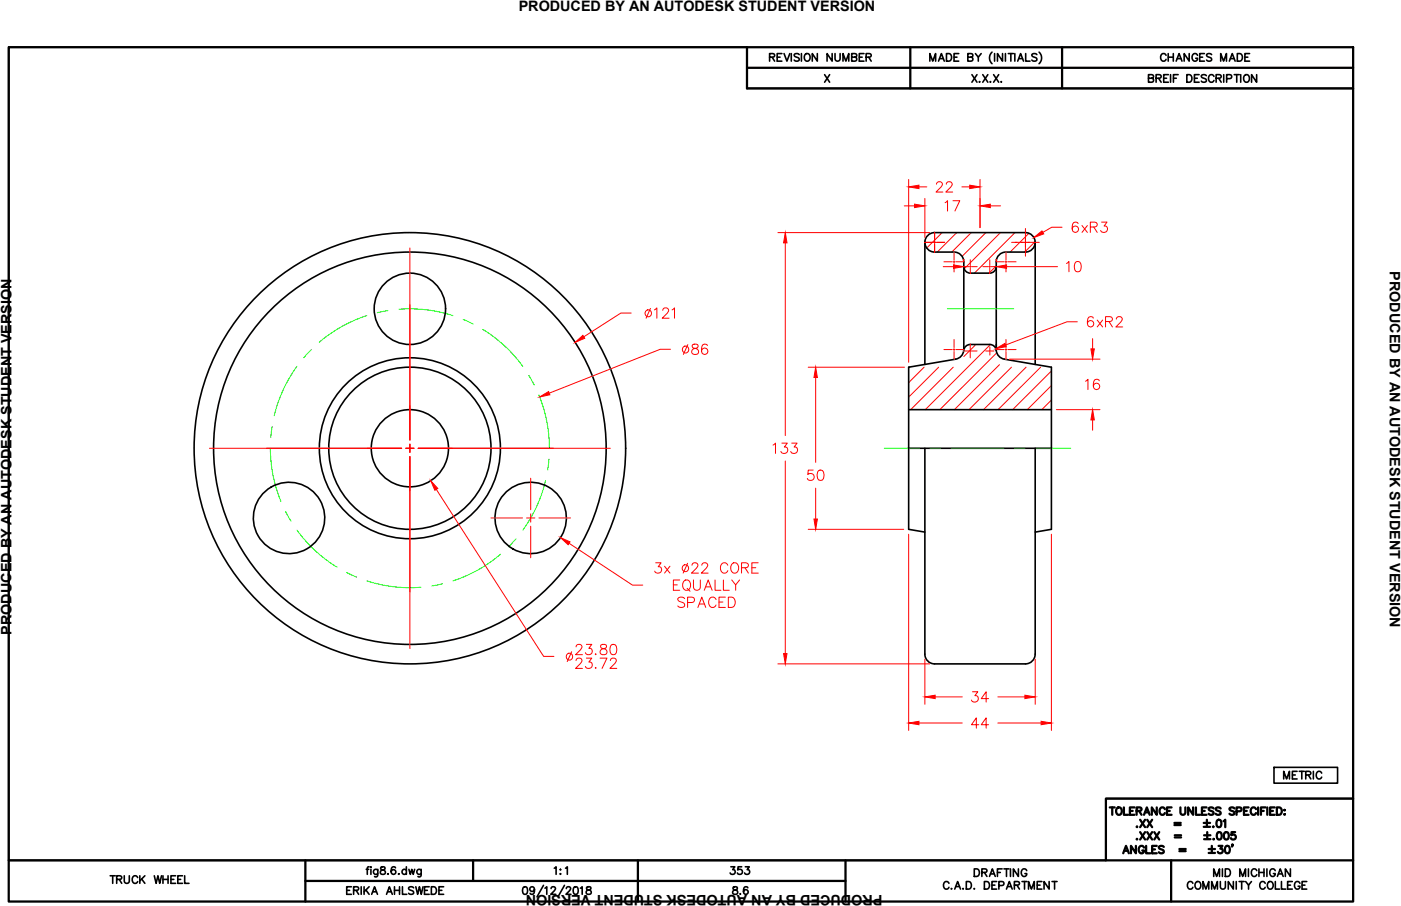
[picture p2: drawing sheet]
<svg xmlns="http://www.w3.org/2000/svg" width="432mm" height="279mm" viewBox="0 0 432 279" stroke-linecap="round" stroke-linejoin="round" font-family="sans-serif">
<!-- layer: OBJECT LINES -->
<g fill="none" stroke="#000" stroke-width=".5">
<path d="M2.7 14.6h227.5v12.7h186.8v219h-76.2v19h-338.1zM286.6 18.9v-2.4l.9 2.4 .9-2.4v2.4M289.3 18.9l.9-2.4 .8 2.4M289.6 18.1h1.1M291.7 16.5h.8a1.25 1.25 0 0 1 .8 1.2 1.25 1.25 0 0 1-.8 1.2h-.8zM294 17.6h.9M295.5 16.5h-1.5v2.4h1.5M298.3 17.6l1.3-.1 .2-.3-.1-.5-1.4-.2v2.4l1.4-.3 .1-.5-.5-.5M300.6 16.5l.9 1.1 .9-1.1M301.5 17.6v1.3M305.8 16.1a2.42 2.42 0 0 0 0 3.5M306.5 16.5v2.4"/>
<path d="M309 16.5v2.4l-1.6-2.4v2.4M309.9 16.5v2.4M310.8 16.5h1.5M311.6 16.5v2.4M312.8 16.5v2.4M313.7 18.9l.9-2.4 .9 2.4M314 18.1h1.1M316.1 16.5v2.4h1.4M319.6 16.8a.88 .88 0 0 0-1.6 .3l.2 .3 1.2 .5a.54 .54 0 0 1 0 .8 1.06 1.06 0 0 1-1.4-.2M320.3 16.1a2.42 2.42 0 0 1 0 3.5M254.1 23l1.6 2.4M255.7 23l-1.6 2.4"/>
<path d="M299.6 23l1.5 2.4M301.1 23l-1.5 2.4M301.9 25.1l-.1 .2h.2M302.9 23l1.6 2.4M304.5 23l-1.6 2.4M305.2 25.1l-.1 .2h.3M306.2 23l1.6 2.4M307.8 23l-1.6 2.4M308.6 25.1l-.1 .2h.2M285.1 74.7a3 3 0 0 0 3 3h5.9a3 3 0 0 1 3 3l.1 27.3M285.1 74.7a3 3 0 0 1 3-3h28a3 3 0 0 1 2.9 3M285.1 74.7v37.7"/>
<path d="M319 74.7a3 3 0 0 1-3 3h-6a3 3 0 0 0-3 3l.1 27.3M319.1 74.7v37.7M297.1 82.2a2.01 2.01 0 0 0 2 2h5.9a1.99 1.99 0 0 0 2-2M280.3 113.2h-.2v50l5 .9M294.5 110.8a3.2 3.2 0 0 0 2.6-3.2 2 2 0 0 1 1.9-1.4h6.1a2.17 2.17 0 0 1 2.1 2.4l.8 1.4 1.5 .8M294.6 110.8l-14.5 2.4M309.6 110.8l14.5 2.4v50l-5 .9M280.1 138.2h44M280.1 126.3h44M285.1 138.2v63.5a3 3 0 0 0 3 3h28a3 3 0 0 0 2.9-3l.1-63.5M392.7 236.6h19.6v4.9h-19.6zM112.9 268.1h.8"/>
<path d="M113.8 267.3l-.5 .1-.1 .3v1.9M114.3 267.3v.2zM114.3 268.1v1.5M116.4 268.1v1.8a.61 .61 0 0 1-.3 .5 .61 .61 0 0 1-.7-.1M116.4 268.4a.75 .75 0 0 0-1.1-.1 .75 .75 0 0 0 0 1.1 .75 .75 0 0 0 1.1-.1M117.4 267.4a.46 .46 0 0 0 .3 .8l.4 .1a.67 .67 0 0 1 .7 .6 .67 .67 0 0 1-.6 .7h-.4a.67 .67 0 0 1-.6-.7 .67 .67 0 0 1 .7-.6l.7-.2 .1-.5a.86 .86 0 0 0-1.3-.2zM119.6 269.4l-.2 .1h.3M121.9 267.6a.67 .67 0 0 0-.6-.3 .67 .67 0 0 0-.6 .4 1.38 1.38 0 0 0 .5 1.9 .72 .72 0 0 0 .8-.6 .72 .72 0 0 0-.7-.8 .72 .72 0 0 0-.7 .7M122.9 269.4l-.1 .1h.2M125.2 268.4a.75 .75 0 0 0-1.1-.1 .75 .75 0 0 0 0 1.1 .75 .75 0 0 0 1.1-.1M125.2 267.3v2.3M126 268.1l.5 1.5 .4-1.5 .5 1.5 .4-1.5"/>
<path d="M129.8 268.1v1.8a.61 .61 0 0 1-.4 .5 .61 .61 0 0 1-.6-.1M129.8 268.4a.75 .75 0 0 0-1.1-.1 .75 .75 0 0 0 0 1.1 .75 .75 0 0 0 1.1-.1M161.4 273.6a.77 .77 0 0 1 1.1 .3l.1 .6a1 1 0 0 1-.9 1.3 1.5 1.5 0 0 1-.3-2.2zM164.7 274.2a.73 .73 0 0 1-1 .7 .73 .73 0 0 1-.3-1.2 .73 .73 0 0 1 1.2 .1 1.23 1.23 0 0 1-.8 2l-.4-.3M167.5 273l-2 3.6M168 273.9l.5-.4v2.3M169.9 274l.4-.5 .7 .1 .2 .3-.3 .8-1.2 1.1h1.6M170.8 267.7l.6-.4v2.3M172.6 268.2h.2zM172.7 269.4v.2zM174 273l-2 3.6M174.3 267.7l.6-.4v2.3"/>
<path d="M174.5 274l.5-.5 .7 .1 .2 .3-.4 .8-1.1 1.1h1.6M177 273.6a.78 .78 0 0 1 1.1 .3l.1 .6a1 1 0 0 1-.9 1.3 1.51 1.51 0 0 1-.3-2.2zM178.9 273.9l.5-.4v2.3M180.9 273.6a.47 .47 0 0 0 .2 .8l.5 .1a.67 .67 0 0 1 .6 .6 .67 .67 0 0 1-.5 .7h-.5a.67 .67 0 0 1-.6-.7 .67 .67 0 0 1 .7-.6l.5-.1a.47 .47 0 0 0 .2-.8z"/>
<circle cx="126.3" cy="95.2" r="11"/>
<circle cx="126.3" cy="138.2" r="66.5"/>
<circle cx="126.3" cy="138.2" r="60.5"/>
<circle cx="126.3" cy="138.2" r="27.9"/>
<circle cx="126.3" cy="138.2" r="25"/>
<circle cx="126.3" cy="138.2" r="11.9"/>
<circle cx="89.1" cy="159.7" r="11"/>
<circle cx="163.6" cy="159.7" r="11"/>
</g>
<!-- layer: CENTERLINE -->
<g fill="none" stroke="#0f0" stroke-width=".31">
<path d="M113 97.3a42.6 42.6 0 0 0-14.6 8.2M119.6 95.8l-3.3 .6M123 95.4a42.8 42.8 0 0 1 16.6 1.9M142.8 98.5l3 1.4M292 95.2h20.4M91.5 113a42.9 42.9 0 0 0-7 15.2M95.9 107.8l-2.3 2.5M148.8 101.6a43 43 0 0 1 12.3 11.4M163 115.8l1.6 2.9M83.3 138.2a42.8 42.8 0 0 0 3.3 16.5M83.9 131.5l-.4 3.4M166.1 121.8a42.9 42.9 0 0 1 3.2 16.4"/>
<path d="M272.5 138.2h10.9M286.6 138.2h3.3M293.1 138.2h16.3M312.7 138.2h3.2M319.2 138.2h10.8M88 157.8l1.7 2.9M168.1 148.3a42.5 42.5 0 0 1-7 15.2M169.2 141.6l-.4 3.3M91.5 163.5a42.8 42.8 0 0 0 12.4 11.4M106.8 176.6l3.1 1.4M113.1 179.1a42.8 42.8 0 0 0 16.6 2M154.3 170.9a43 43 0 0 1-14.7 8.2"/>
<path d="M159 166.2l-2.3 2.4M136.4 180l-3.3 .7"/>
</g>
<!-- layer: SECTION LINES -->
<g fill="none" stroke="#f00" stroke-width=".31">
<path d="M290.4 71.7l-4.8 4.8M294.9 71.7l-6 6M299.4 71.7l-6 6M303.9 71.7l-7.4 7.4M308.3 71.7l-11.1 11.2M312.8 71.7l-12.5 12.5M317.1 71.9l-5.8 5.8M319 74.5l-3.2 3.2M307.1 82l-2.3 2.2M280.3 113.2l-.2 .3M284.8 113.2l-4.7 4.8M289.3 113.2l-9.2 9.3"/>
<path d="M293.8 113.2l-13.1 13.1M300.8 106.2l-3.7 3.8M305.3 106.2l-20.1 20.1M307.1 109l-17.4 17.3M308 112.5l-13.8 13.8M311.7 113.2l-13 13.1M316.2 113.2l-13.1 13.1M320.7 113.2l-13.1 13.1M324.1 114.4l-12 11.9M324.1 118.9l-7.5 7.4M324.1 123.4l-3 2.9"/>
</g>
<!-- layer: OBJECT LINES -->
<g fill="#000">
<circle cx="285.1" cy="74.7" r=".25"/>
<circle cx="319.1" cy="74.7" r=".25"/>
</g>
<!-- layer: DIMENSIONS -->
<g fill="none" stroke="#f00" stroke-width=".31">
<path d="M280.1 55.4v56.3M283.2 57.6h2.5M288.6 56.8l.2-.4 .4-.4 .9 .2a.72 .72 0 0 1 .2 1.1l-1.8 1.9h2.1M291.7 56.8l.1-.4 .5-.4 .9 .2a.71 .71 0 0 1 .1 1.1l-1.8 1.9h2.1M296.4 57.6h2.5M302 55.4v14.8M126.3 76.5v59.2M239.7 71.7h46.8M242 74.9v59.4M278.7 63.5h3.2M284.9 74.7h2.6M285.1 61.2v12"/>
<path d="M287.8 74.7h.6M288.1 71.6v2.5M288.1 74.4v.6M288.1 75.3v2.6M288.6 74.7h2.6M291.3 62.5l.7-.6v3.2M293.7 61.9h2.1l-1.5 3.2M294 77.6v2.5M297.1 79.9v.8M305.2 63.5h3.2M307.1 79.9v.8M310 77.6v2.5"/>
<path d="M311.8 74.7h8.5M316.1 70.5v8.5M327.3 70.1h-3.1l-2.8 1.6M332.3 69a.95 .95 0 0 0-1.4-.4 1.9 1.9 0 0 0 .5 3.1 .99 .99 0 0 0 1-.9 .99 .99 0 0 0-.9-1.1 .99 .99 0 0 0-1 .9M333.5 69.6l1.6 2.1M335.1 69.6l-1.6 2.1M336.1 70l1.8-.1a.73 .73 0 0 0 0-1.3l-1.8-.1v3.2M337.1 70l1.1 1.7M339.5 68.5h1.7l-.9 1.2a1.06 1.06 0 0 1 1 1.5 1.06 1.06 0 0 1-1.8 .3l-.3-.4M194.5 96.5h-3.1l-11.5 7.4M200.5 95.1l-1.4 3M201.7 95.6l.7-.6v3.1"/>
<path d="M204.3 95.7l.1-.4 .5-.3 .9 .1a.72 .72 0 0 1 .1 1.1l-1.8 1.9h2.1M207.1 95.6l.8-.6v3.1M290.7 82.2h3.2M290.9 80.7h2.6M293.8 80.7h.6M294 80.4v.6M294 81.3v2.6M294.7 80.7h2.5M296.9 82.2h1.8M298.9 82.2h.4M299.1 80.1v1.7M299.1 82v.4"/>
<path d="M299.1 82.6v1.8M299.5 82.2h1.7M302.9 82.2h1.8M304.9 82.2h.4M305.1 80.1v1.7M305.1 82v.4M305.1 82.6v1.8M305.5 82.2h1.7M306.9 80.7h2.6M309.8 80.7h.6M310 80.4v.6M310 81.3v2.6"/>
<path d="M310.2 82.2h15.7M310.7 80.7h2.5M328.7 81.3l.8-.7v3.2M331.6 80.8a1.02 1.02 0 0 1 1.5 .5 2.62 2.62 0 0 1-.3 2.4 1.04 1.04 0 0 1-1.5-.5 2.62 2.62 0 0 1 .3-2.4zM332 99.2h-3.1l-19 7.2M337 98.1a.91 .91 0 0 0-.9-.5 .91 .91 0 0 0-.8 .7 1.86 1.86 0 0 0 .8 2.5 .98 .98 0 0 0 1-.9 .98 .98 0 0 0-.9-1 .98 .98 0 0 0-1 .9M338.2 98.7l1.6 2.1M339.8 98.7l-1.6 2.1M340.7 99.2l1.9-.2a.74 .74 0 0 0 0-1.2l-1.9-.1v3.1M341.8 99.2l1.1 1.6M344.1 98.4l.1-.5 .5-.2 .9 .1a.72 .72 0 0 1 .1 1.1l-1.8 1.9h2.1M206.7 107.7h-3.2l-34.2 13.6"/>
<path d="M212 106.3l-1.4 3M213.5 106.3a.64 .64 0 0 0 .3 1 1.18 1.18 0 0 1 1.2 .4 1.18 1.18 0 0 1 .2 1.3 1.13 1.13 0 0 1-1.3 .3 1.13 1.13 0 0 1-.7-1.1 1.81 1.81 0 0 1 1.8-1l.2-.6a1.21 1.21 0 0 0-1.7-.3zM218 106.6a.94 .94 0 0 0-1.3-.3 1.91 1.91 0 0 0 .4 3 .98 .98 0 0 0 1.1-.9 .98 .98 0 0 0-.9-1.1 .98 .98 0 0 0-1.1 .9M249.1 113.2h29.7M251.4 116.4v26.2M290.9 107.8h2.6M293.8 107.8h.6M294 104.7v2.5M294 107.5v.6M294 108.4v2.5M294.7 107.8h2.5M296.9 108.2h1.7"/>
<path d="M298.8 108.2h.4M299 106.1v1.7M299 108v.4M299 108.6v1.8M299.4 108.2h1.7M303.8 108.2h2.5M305.1 107v2.5M306.9 107.8h2.6M309.8 107.8h.6M310 104.7v2.5M310 107.5v.6M310 108.4v2.5"/>
<path d="M310.7 107.8h2.5M311.1 110.8h27.9M334.6 117.6l.7-.6v3.1M336.8 104.4v3.2M338.8 117.4a.91 .91 0 0 0-.9-.5 .91 .91 0 0 0-.8 .7 1.84 1.84 0 0 0 .8 2.5 .99 .99 0 0 0 1-.9 .99 .99 0 0 0-.9-1 .99 .99 0 0 0-1 .9M64.6 138.2h59.2M125.1 138.2h2.5M126.3 137v2.5M128.9 138.2h59.2M238.3 137.3l.7-.6v3.1M241 136.7h1.6l-.9 1.2a1.07 1.07 0 0 1 1 1.4 1.07 1.07 0 0 1-1.7 .4l-.3-.5M244 136.7h1.7l-.9 1.2a1.07 1.07 0 0 1 .9 1.4 1.07 1.07 0 0 1-1.7 .4l-.3-.5"/>
<path d="M325.6 126.3h13.4M336.8 129.5v3.2M126.3 140.8v59.2M134.5 150.9l33.1 51.5h3.1M151.3 159.7h9.7M162.3 159.7h2.5M163.6 147.5v9.7M163.6 158.5v2.5M166.1 159.7h9.7M242 142.2v59.4M250.6 145h-1.5l-.1 1.3a1.12 1.12 0 0 1 1.7 0 1.12 1.12 0 0 1-.2 1.7 1.12 1.12 0 0 1-1.7-.5M251.4 150.5v9.6"/>
<path d="M252.3 145.1a1.02 1.02 0 0 1 1.5 .5 2.59 2.59 0 0 1-.3 2.4 1.04 1.04 0 0 1-1.5-.5 2.66 2.66 0 0 1 .3-2.4zM163.6 162.3v9.7M175.4 167.5l19.5 12.9h3.2M202.1 173.6h1.7l-.9 1.2a1.06 1.06 0 0 1 .9 1.4 1.06 1.06 0 0 1-1.7 .4l-.3-.5M204.8 174.6l1.7 2.1M206.5 174.6l-1.7 2.1M209.5 178.9h-2v3.1h2M211 179a1.52 1.52 0 0 1 1.8 .7 1.52 1.52 0 0 1-.3 1.9 1.17 1.17 0 0 1-1.3 .4 1.17 1.17 0 0 1-.8-1.2 1.91 1.91 0 0 1 .6-1.8zM211.9 173.7l-1.3 3M213.3 174.3l.1-.4 .5-.3 .9 .1a.72 .72 0 0 1 .1 1.1l-1.8 1.9h2.1M213.7 178.9v2.2a1.07 1.07 0 0 0 1.1 .9 1.07 1.07 0 0 0 1-.9v-2.2M216.3 174.3l.2-.4 .4-.3 .9 .1a.71 .71 0 0 1 .2 1.1l-1.8 1.9h2.1"/>
<path d="M220.4 178.9v3.1h1.8M223 178.9v3.1h1.8M224.3 174.3a1.17 1.17 0 0 0-1.3-.7 1.17 1.17 0 0 0-1 1.2 1.39 1.39 0 0 0 .4 1.5 1.39 1.39 0 0 0 1.5 .3l.4-.6M225.5 178.9l1.2 1.5 1.2-1.5M225.8 173.7a1.52 1.52 0 0 1 1.8 .7 1.52 1.52 0 0 1-.3 1.9 1.17 1.17 0 0 1-1.3 .4 1.17 1.17 0 0 1-.8-1.2 1.91 1.91 0 0 1 .6-1.8zM228.5 175.1l1.9-.2a.74 .74 0 0 0 0-1.2l-1.9-.1v3.1M229.6 175.1l1.1 1.6M231.7 175.1h1.2M233.7 173.6h-2v3.1h2M249.1 163.2h29.4M280.1 164.8v60.5M324.1 164.8v60.5"/>
<path d="M177.5 199.5l.2-.5 .5-.3 .9 .2a.72 .72 0 0 1 .1 1l-1.8 2h2.1M180.7 198.7h1.7l-.9 1.2a1.06 1.06 0 0 1 1 1.5 1.06 1.06 0 0 1-1.8 .3l-.3-.4M185.3 198.9a.64 .64 0 0 0 .3 1 1.17 1.17 0 0 1 1.2 .4 1.17 1.17 0 0 1 .1 1.3 1.13 1.13 0 0 1-1.2 .3 1.13 1.13 0 0 1-.7-1.1 1.82 1.82 0 0 1 1.8-1l.1-.6a1.21 1.21 0 0 0-1.6-.3zM188.4 198.9a1.04 1.04 0 0 1 1.5 .4 2.62 2.62 0 0 1-.3 2.4 1.02 1.02 0 0 1-1.5-.4 2.62 2.62 0 0 1 .3-2.4zM207.5 180.4h1.2M211 184.6a1.2 1.2 0 0 0-1.1-.5 1.2 1.2 0 0 0-1 .8l.3 .5 1.2 .4a.77 .77 0 0 1 .6 .6 .77 .77 0 0 1-.3 .8 1.45 1.45 0 0 1-1.8-.3M211.8 181.4l.9 .9M211.9 185.8h1.4a.83 .83 0 0 0 .8-.8 .83 .83 0 0 0-.8-.8h-1.4v3.1M215.1 187.3l1.2-3.1 1.2 3.1M215.6 186.3h1.5M217.1 182l1.2-3.1 1.2 3.1M217.5 181h1.5"/>
<path d="M220.7 184.9a1.17 1.17 0 0 0-1.3-.8 1.17 1.17 0 0 0-1 1.3 1.39 1.39 0 0 0 .3 1.5 1.39 1.39 0 0 0 1.5 .3l.5-.6M221.6 185.7h1.2M223.6 184.2h-2v3.1h2M224.5 184.2h1a1.69 1.69 0 0 1 1.1 1.5 1.69 1.69 0 0 1-1.1 1.6h-1zM226.7 180.4v1.6M176.2 201l-1.4 3M177.5 203.7l.2-.4 .5-.3 .9 .1a.72 .72 0 0 1 .1 1.1l-1.8 1.9h2.1M180.7 203h1.7l-.9 1.2a1.06 1.06 0 0 1 1 1.4 1.06 1.06 0 0 1-1.8 .4l-.3-.5M183.6 201.6v.3l.1-.2M183.6 205.8v.3l.1-.1M185 203h2.1l-1.5 3.1M188.1 203.7l.2-.4 .4-.3 .9 .1a.72 .72 0 0 1 .2 1.1l-1.8 1.9h2.1"/>
<path d="M239.7 204.7h46.8M285.1 203.3v13.9M288.2 214.9h8.4M299.7 213.3h1.7l-.9 1.2a1.07 1.07 0 0 1 .9 1.6 1.07 1.07 0 0 1-1.8 .1l-.2-.3M304.7 215.4h-2.3l1.5-2.1v3.2M307.5 214.9h8.4M319.1 203.3v13.9M283.2 223h13.4M301.7 223.5h-2.3l1.5-2.1v3.2M304.7 223.5h-2.3l1.5-2.1v3.2M307.5 223h13.4"/>
<circle cx="199.8" cy="96.6" r="1.05"/>
<circle cx="211.3" cy="107.8" r="1.05"/>
<circle cx="211.2" cy="175.2" r="1.05"/>
<circle cx="175.5" cy="202.5" r="1.05"/>
</g>
<g fill="#f00" stroke="#f00" stroke-width=".31">
<path d="M132.8 148.3l2.1 2.3-.9 .6z"/>
<path d="M172.8 165.8l2.9 1.3-.6 .9z"/>
<path d="M177.3 105.6l2.4-2.2 .5 .9z"/>
<path d="M242 71.7l.6 3.2h-1.1z"/>
<path d="M241.5 201.6h1.1l-.6 3.1z"/>
<path d="M251.4 113.2l.5 3.2h-1z"/>
<path d="M250.9 160.1h1l-.5 3.1z"/>
<path d="M336.2 107.6h1.1l-.5 3.2z"/>
<path d="M336.8 126.3l.5 3.2h-1.1z"/>
<path d="M285.1 214.9l3.1-.5v1z"/>
<path d="M315.9 214.4l3.2 .5-3.2 .5z"/>
<path d="M280.1 57.6l3.1-.5v1.1z"/>
<path d="M298.9 57.1l3.1 .5-3.1 .6z"/>
<path d="M302 63.5l3.2-.5v1z"/>
<path d="M281.9 63l3.2 .5-3.2 .5z"/>
<path d="M293.9 81.7l3.2 .5-3.2 .6z"/>
<path d="M307.1 82.2l3.1-.5v1.1z"/>
<path d="M166.3 122.4l2.8-1.6 .4 .9z"/>
<path d="M306.9 107.5l2.8-1.6 .4 1z"/>
<path d="M318.7 73.2l2.4-2 .6 .9z"/>
<path d="M280.1 223l3.1-.6v1.1z"/>
<path d="M320.9 222.4l3.2 .6-3.2 .5z"/>
</g>
<!-- layer: BORDER -->
<path d="M2.7 14.6h414.3v263.4h-414.3zM230.2 14.6v12.7h186.8M280.6 14.6v12.7M327.3 14.6v12.7M230.2 20.9h186.8M2.7 265.3h414.3M94.1 265.3v12.7M94.1 271.7h166.5M145.8 265.3v6.4M196.6 265.3v12.7M260.6 265.3v12.7M361 265.3v12.7" fill="none" stroke="#000" stroke-width=".7"/>
<!-- layer: Title Block -->
<g fill="none" stroke="#000" stroke-width=".7">
<path d="M342 249h1.6M342.8 249v2.3M344.2 249.3a.84 .84 0 0 1 1-.3 .84 .84 0 0 1 .5 .9v.5a.87 .87 0 0 1-.8 .9 .87 .87 0 0 1-.9-.9zM346.4 249v2.3h1.3M348.2 250.1h.9M349.7 249h-1.5v2.3h1.5M350.3 250.1l1.3-.1 .2-.3-.1-.5-1.4-.2v2.3M350.4 254.9l-.1 .1h.2M350.4 258.7l-.1 .1h.2M351.1 250.1l.7 1.2M351.4 252.8l1.5 2.3M351.4 256.6l1.5 2.3"/>
<path d="M352.6 251.3l.9-2.3 .8 2.3M352.9 250.5h1.1M352.9 252.8l-1.5 2.3M352.9 256.6l-1.5 2.3M353.6 252.8l1.5 2.3M353.6 256.6l1.5 2.3M355.1 252.8l-1.5 2.3M355.1 256.6l-1.5 2.3M355.8 256.6l1.5 2.3M356.5 249v2.3l-1.5-2.3v2.3M357.3 256.6l-1.5 2.3M359 249.5a.84 .84 0 0 0-.9-.5 .84 .84 0 0 0-.7 .9v.5a.84 .84 0 0 0 .7 .9 .84 .84 0 0 0 .9-.6"/>
<path d="M359.7 250.1h.8M361.1 249h-1.4v2.3h1.4M362 253.8h1.9M362 254.4h1.9M362.1 257.6h1.9M362.1 258.2h1.9M363.8 249v1.6a.77 .77 0 0 0 .8 .7 .77 .77 0 0 0 .7-.7v-1.6M367.7 249v2.3l-1.5-2.3v2.3M368.6 249v2.3h1.3M370.4 250.1h.9M371 253.8h2M371 255h2"/>
<path d="M371.1 257.6h2M371.1 258.8h2M371.9 249h-1.5v2.3h1.5M372 252.8v2M372.1 256.6v2M373.9 254.9l-.1 .1h.2M374 249.3a.86 .86 0 0 0-.8-.3 .86 .86 0 0 0-.7 .5l.2 .4 1.1 .4 .2 .7a1 1 0 0 1-1.5 0M374 258.7l-.1 .1h.3M375.2 252.9a.75 .75 0 0 1 1.1 .3l.1 .6a.98 .98 0 0 1-.8 1.3 1.46 1.46 0 0 1-.4-2.2zM375.3 256.7a.75 .75 0 0 1 1.1 .3l.1 .6a.98 .98 0 0 1-.8 1.3 1.46 1.46 0 0 1-.4-2.2zM376.2 249.3a.86 .86 0 0 0-.8-.3 .86 .86 0 0 0-.7 .5l.2 .4 1.1 .4 .2 .7a1 1 0 0 1-1.5 0M377.1 253.2l.5-.4v2.3"/>
<path d="M377.5 256.7a.75 .75 0 0 1 1.1 .3l.1 .6a.98 .98 0 0 1-.8 1.3 1.46 1.46 0 0 1-.4-2.2zM380.5 249.3a.86 .86 0 0 0-.9-.3 .86 .86 0 0 0-.7 .5l.3 .4 1 .4 .3 .7a1 1 0 0 1-1.6 0M380.7 256.6h-1.1l-.1 1a.81 .81 0 0 1 1.2 0 .81 .81 0 0 1-.1 1.2 .81 .81 0 0 1-1.2-.3M381.1 250.2h1l.5-.4a.58 .58 0 0 0-.5-.8h-1v2.3M383.4 250.1h.9M384.8 249h-1.4v2.3h1.4M387.1 249.5a.84 .84 0 0 0-1-.5 .84 .84 0 0 0-.6 .9v.5a.84 .84 0 0 0 .7 .9 .84 .84 0 0 0 .9-.6M387.8 249v2.3M388.6 250.1h.9M390 249h-1.4v2.3M390.6 249v2.3M391.5 250.1h.8"/>
<path d="M392.9 249h-1.4v2.3h1.4M393.5 249h.8a1.22 1.22 0 0 1 .8 1.1 1.22 1.22 0 0 1-.8 1.2h-.8zM395.8 249.9h.2zM395.9 251.1v.2zM417 246.3h-76.2v19M346.2 263.1l.8-2.2 .9 2.2M346.5 262.4h1.1M350.1 260.9v2.2l-1.5-2.2v2.2M352.6 261.4a.84 .84 0 0 0-1-.5 .84 .84 0 0 0-.6 .8v.6a.82 .82 0 0 0 .8 .9 .82 .82 0 0 0 .8-.9h-.5M353.3 260.9v2.2h1.3M355.1 261.9h.9M356.5 260.9h-1.4v2.2h1.4"/>
<path d="M358.7 261.2a.86 .86 0 0 0-.8-.4 .86 .86 0 0 0-.7 .6l.2 .3 1.1 .5 .2 .6a1 1 0 0 1-1.5 0M363.5 261.8h1.9M363.5 262.5h1.9M372.5 261.8h2M372.5 263h2M373.5 260.9v1.9M375.6 260.9h1.2l-.7 .8a.76 .76 0 0 1 .6 1.3 .76 .76 0 0 1-1.4-.3M377.9 261a.74 .74 0 0 1 1 .3l.2 .5a.99 .99 0 0 1-.9 1.3 1.47 1.47 0 0 1-.3-2.1zM379.9 260.5h-.2h.2l-.2 .6"/>
</g>
<g font-size="5.7">
<text x="236.4" y="20.1">REVISION NUMBER</text>
<text x="356.7" y="20.1">CHANGES MADE</text>
<text x="33.2" y="273.8">TRUCK WHEEL</text>
<text x="224" y="270.9">353</text>
<text x="290" y="275.5">C.A.D. DEPARTMENT</text>
<text x="299.5" y="271.6">DRAFTING</text>
<text x="365.1" y="275.5">COMMUNITY COLLEGE</text>
<text x="373.2" y="271.6">MID MICHIGAN</text>
</g>
<g font-size="5.3">
<text x="353.1" y="26.5">BREIF DESCRIPTION</text>
<text x="394.8" y="241.3">METRIC</text>
<text x="105.8" y="276.9">ERIKA AHLSWEDE</text>
<text x="225.1" y="276.9">8.6</text>
</g>
<g font-size="4.4">
<text x="159.9" y="3.5">PRODUCED BY AN AUTODESK STUDENT VERSION</text>
<text x="428.3" y="83.7" transform="rotate(90 428.3 83.7)">PRODUCED BY AN AUTODESK STUDENT VERSION</text>
<text x="3.5" y="195.8" transform="rotate(-90 3.5 195.8)">PRODUCED BY AN AUTODESK STUDENT VERSION</text>
<text x="272" y="275.9" transform="rotate(180 272 275.9)">PRODUCED BY AN AUTODESK STUDENT VERSION</text>
</g>
</svg>
